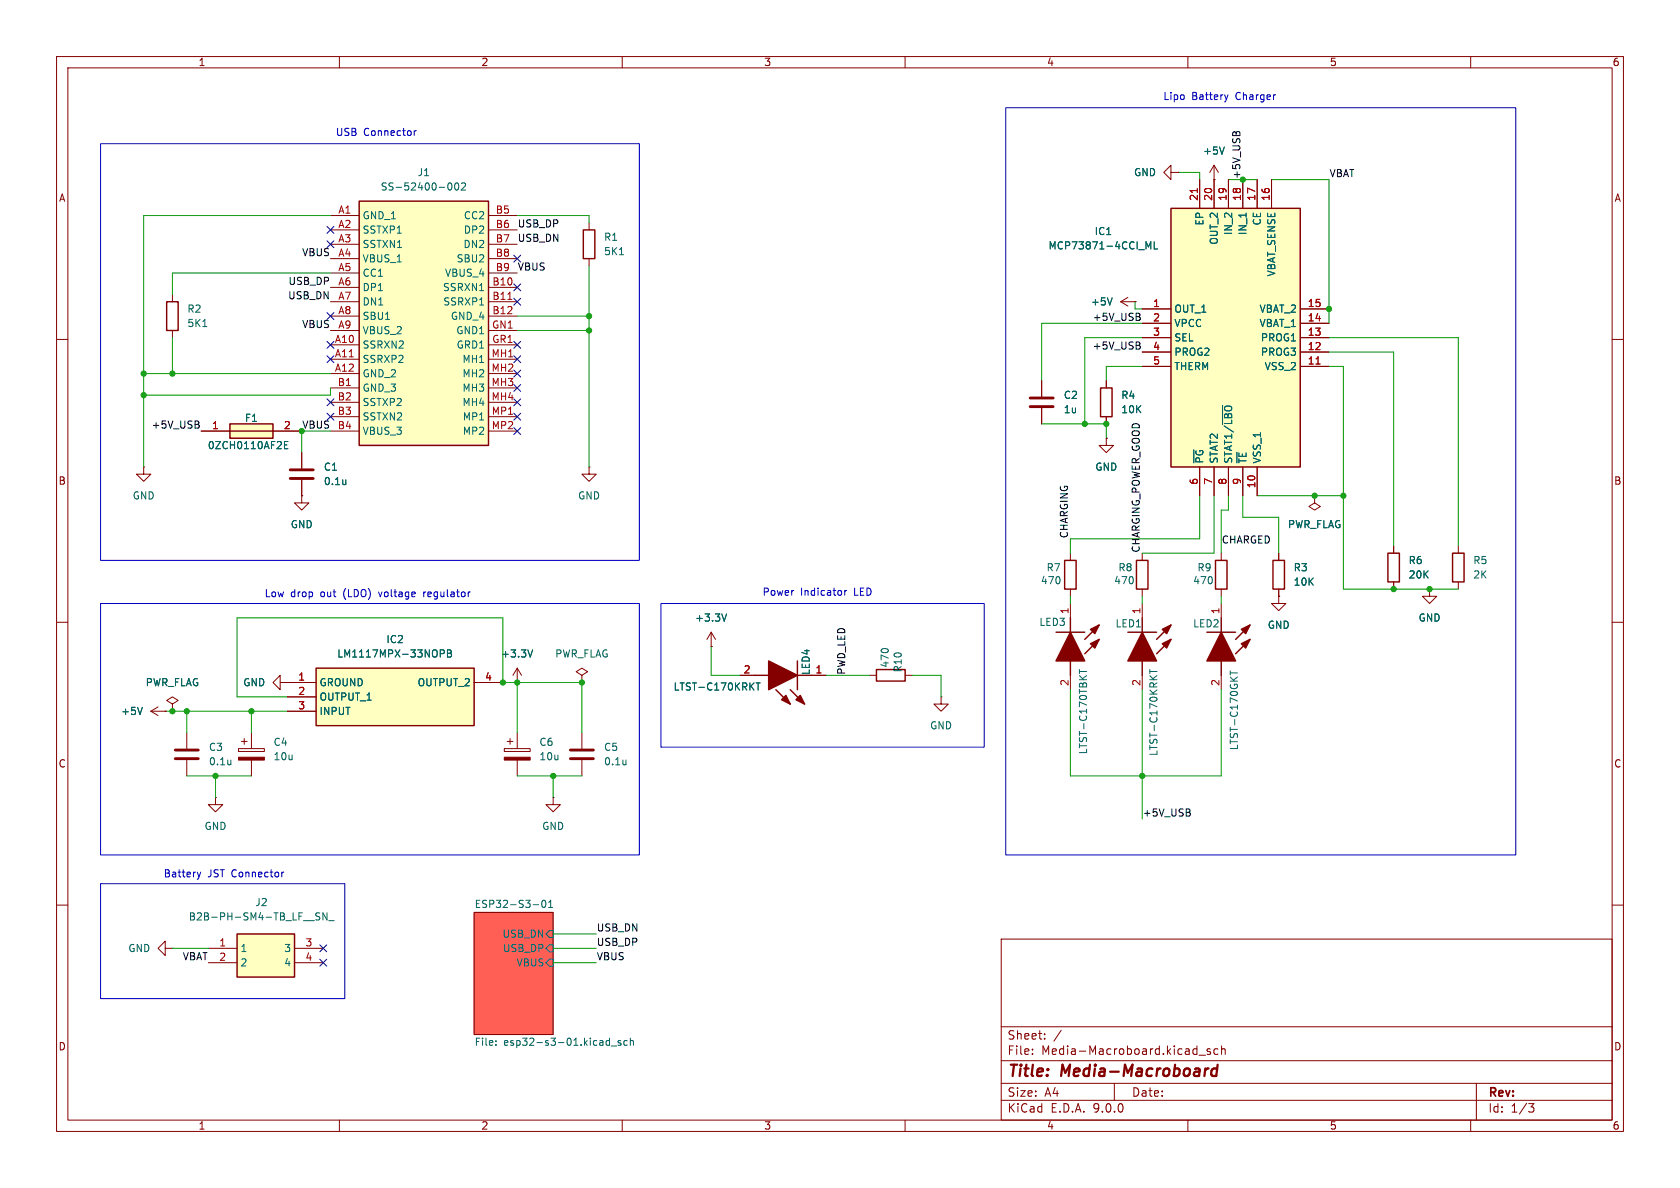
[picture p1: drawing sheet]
<svg xmlns="http://www.w3.org/2000/svg" width="297mm" height="210mm" viewBox="0 0 297 210" stroke-linecap="round" stroke-linejoin="round" font-family="sans-serif">
<g fill="none" stroke="#840000" stroke-width=".18">
<path d="M10 10h277v190h-277zM12 12h273v186h-273zM60 10v2M110 10v2M160 10v2M210 10v2M260 10v2M207 30.5v-1.3l-1.3 1.3 1.3 1.3v-1.3h1.3M208.3 30.5h.1M214.6 31.8h.1M214.6 29.2v2.6M214.6 29.2l-.7 1.3"/>
<path d="M214.6 29.2l.8 1.3M30.5 52.1v1.2M30.5 58.4v1.3M198.1 53.3l1.3 .8M198.1 53.3h2.6M199.4 52.6l-1.3 .7M200.7 53.3h.1M10 60h2M285 60h2M25.4 82.6v1.2h1.3l-1.3 1.3-1.3-1.3h1.3M25.4 82.6h.1M53.3 87.6v1.3h1.3l-1.3 1.3-1.2-1.3h1.2"/>
<path d="M53.3 87.6h.1M189.2 97.8v1.3M201.9 97.8v1.3M257.8 96.5v1.3M10 110h2M125.7 114.3h.1M125.7 111.8l-.7 1.2M125.7 111.8l.8 1.2M125.7 111.8v2.5M130.8 119.4h2.5M143.5 119.4h2.5M153.7 119.4h1.2"/>
<path d="M160 119.4h1.3M189.2 104.1v1.3M201.9 104.1v1.3M252.7 104.1v1.3h1.3l-1.3 1.3-1.2-1.3h1.2M252.7 104.1h.1M257.8 102.9v1.2M285 110h2M33 129.5v2.8M33 134.4v2.8M89.2 132.3h4.5v.5h-4.5zM89.7 131.1h1M90.2 130.6v1"/>
<path d="M91.4 129.5v2.8M91.4 134.4v2.8M166.4 123.2v1.3h1.2l-1.2 1.2-1.3-1.2h1.3M166.4 123.2h.1M97.8 141v1.2h1.3l-1.3 1.3-1.3-1.3h1.3M97.8 141h.1M10 160h2M83.8 161.3h14v21.6h-14zM177 166h108v32h-108zM285 160h2M60 198v2M110 198v2"/>
<path d="M160 198v2M177 194.5h108M177 191.5h108M177 187.5h108M177 181.5h108M182.5 186.3v.1M182.5 185.5v.1M184.7 183.6v.1M184.7 182.8v.1M187.6 182.1l-1.3 2M197 191.5v3M210 198v2"/>
<path d="M212 186.5h1.1M214 185.5l-.4-.1-.2 .2 .1 .2 .5 .2v.3h-.6M215.3 185.5l-.4-.1-.3 .3v.4l.1 .2h.6M216 185.5l.2-.1 .3 .1 .1 .9M216 184.9v1.5M260 198v2M261 191.5v6.5M270.2 195.1h1l-.5 .6 .4 .1 .1 .5-.3 .3h-.4"/>
</g>
<path d="M213.5 188.9h.2M215.2 189a.66 .66 0 0 0-1 .3l-.1 .5 .2 .3 .1 .1 .6-.1M215.3 188.2l-.3 2" fill="none" stroke="#840000" stroke-width=".4"/>
<path d="M83.8 161.3h14v21.6h-14z" fill="#ff5f55" stroke="#ff5f55" stroke-width=".18"/>
<g fill="none" stroke="#006464" stroke-width=".18">
<path d="M216.4 26l-.4 1.2M35.9 57.7h.7M196.6 52.6l-.4 1.3M128.5 108.5l-.5 1.3M40.8 134.4v.8M40.8 135.1h.1M133.7 120.7h.7M134 120.7v1.3M94.3 159.9h.9M95.9 159.3l.2-.2a.68 .68 0 0 1 .4 .7 .68 .68 0 0 1-.4 .6l-.2-.1-.1-.4zM97 159.5l.3-.4v1.3M97 160.4h.7"/>
<path d="M97.2 164.5h.6v1.2h-.6l-.7-.6zM97.2 167h.6v1.3h-.6l-.7-.7zM97.2 169.5h.6v1.3h-.6l-.7-.6zM87.7 184.7v.1M87.7 184v.1M107.6 183.9l.1 .1M107.7 183.5v1.3M107.7 184.7l-.1 .1M108.1 184.9h.9M109.7 184l-.3-.1-.1 .2v.2l.4 .1v.3h-.4M110.9 184l-.4-.1-.2 .3 .1 .5h.5M111.4 184.1l.2-.2 .3 .1 .1 .8"/>
<path d="M111.4 183.5v1.3"/>
</g>
<path d="M29.5 53.3h2v5.1h-2zM188.2 99.1h2v5h-2zM200.9 99.1h2v5h-2zM256.8 97.8h2v5.1h-2zM133.3 119.4h2.6M141 119.4h2.5M141 116.8v5.1M154.9 118.4h5.1v2h-5.1zM137.2 121.9l2.5 2.6M139.7 121.9l2.5 2.6" fill="none" stroke="#840000" stroke-width=".25"/>
<g fill="#840000" stroke="#840000" stroke-width=".25">
<path d="M135.9 116.8l5.1 2.6-5.1 2.5z"/>
<path d="M140.7 123.7l.8-.8 .7 1.6z"/>
<path d="M138.2 123.7l.7-.8 .8 1.6z"/>
</g>
<path d="M31 132.6h4.1M31 134.1h4.1" fill="none" stroke="#840000" stroke-width=".51"/>
<path d="M89.2 133.9h4.5v.5h-4.5z" fill="#840000" stroke="#840000" stroke-width=".18"/>
<path d="M55.9 118.1h27.9v10.2h-27.9z" fill="#ffffc2"/>
<g fill="none" stroke="#840000" stroke-width=".25">
<path d="M214.9 99.1h2v5h-2zM245.4 97.8h2v5.1h-2zM55.9 118.1h27.9v10.2h-27.9zM199.4 111.8h5.1M201.9 109.2v2.6M201.9 116.8v2.6M207 110.5l-2.5 2.5M207 113l-2.5 2.6M213.4 111.8h5M215.9 109.2v2.6M215.9 116.8v2.6M221 110.5l-2.6 2.5"/>
<path d="M221 113l-2.6 2.6"/>
</g>
<g fill="none" stroke="#840000" stroke-width=".18">
<path d="M215.9 97.8v1.3M246.4 96.5v1.3M91.4 118.1l-.7 1.3M91.4 118.1l.8 1.3M91.4 118.1v2.6M102.9 119.4l1-.7-1-.6-1 .6 1 .7v1.3M201.9 106.7v2.5M201.9 119.4v2.5M215.9 104.1v1.3M215.9 106.7v2.5M215.9 119.4v2.5M226.1 105.4v1.3h1.2l-1.2 1.3-1.3-1.3h1.3"/>
<path d="M226.1 105.4h.1M246.4 102.9v1.2M26.7 125.7h2.5M26.7 125.7l1.2 .8M27.9 125l-1.2 .7M29.2 125.7h.1M30.5 124.5l1-.7-1-.6-1 .6 1 .7v1.2M30.5 125.7h.1M42.2 132.3h4.5v.5h-4.5zM42.7 131.1h1M43.2 130.6v1M44.4 129.5v2.8"/>
<path d="M44.4 134.4v2.8M49.5 120.7v-1.3l-1.2 1.3 1.2 1.2v-1.2h1.3M50.8 120.7h.1M50.8 120.7h5.1M50.8 123.2h5.1M50.8 125.7h5.1M83.8 120.7h5.1M91.4 120.7h.1M102.9 120.7h.1M102.9 129.5v2.8M102.9 134.4v2.8M38.1 141v1.2h1.3l-1.3 1.3-1.3-1.3h1.3"/>
<path d="M38.1 141h.1"/>
</g>
<path d="M77.8 114.9h.5l.3 .2-.2 .4h-.6M79.1 114.9h.4l.3 .2-.3 .4 .3 .1v.3l-.2 .2h-.5zM79.1 115.5h.4M94.2 114.9l-.5 1.2M203.3 118.3v.8M203.3 118.7h1.2M217.5 118.6v.7M217.5 119h1.3M25.2 125l-.5 1.3M110.7 134.4v.8M110.7 135.1h-.1" fill="none" stroke="#006464" stroke-width=".18"/>
<path d="M42.2 133.9h4.5v.5h-4.5z" fill="#840000" stroke="#840000" stroke-width=".18"/>
<path d="M100.8 132.6h4.1M100.8 134.1h4.1" fill="none" stroke="#840000" stroke-width=".51"/>
<g fill="#840000" stroke="#840000" stroke-width=".25">
<path d="M215.9 111.8l2.5 5h-5z"/>
<path d="M219.5 111.3l1.5-.8-.8 1.5z"/>
<path d="M219.5 113.8l1.5-.8-.8 1.6z"/>
<path d="M201.9 111.8l2.6 5h-5.1z"/>
<path d="M205.5 111.3l1.5-.8-.8 1.5z"/>
<path d="M205.5 113.8l1.5-.8-.8 1.6z"/>
</g>
<path d="M207 36.8h22.9v45.8h-22.9z" fill="#ffffc2"/>
<path d="M207 36.8h22.9v45.8h-22.9zM225 99.1h2.1v5h-2.1zM186.7 111.8h5.1M189.2 109.2v2.6M189.2 116.8v2.6M194.3 110.5l-2.5 2.5M194.3 113l-2.5 2.6" fill="none" stroke="#840000" stroke-width=".25"/>
<g fill="none" stroke="#840000" stroke-width=".18">
<path d="M212.1 31.8v5M214.6 31.8v5M217.2 31.8v5M219.7 31.8v5M222.2 31.8v5M224.8 31.8v5M201.9 54.6h5.1M201.9 57.2h5.1M201.9 59.7h5.1M229.9 54.6h5M229.9 57.2h5M229.9 59.7h5"/>
<path d="M201.9 62.2h5.1M201.9 64.8h5.1M229.9 62.2h5M229.9 64.8h5M53.3 80v2.8M53.3 84.8v2.8M212.1 82.6v5M214.6 82.6v5M217.2 82.6v5M219.7 82.6v5M222.2 82.6v5M226.1 97.8v1.3"/>
<path d="M232.4 87.6v1.3l1 .6-1 .7-1-.7 1-.6M232.4 87.6h.1M189.2 106.7v2.5M189.2 119.4v2.5M226.1 104.1v1.3"/>
</g>
<path d="M211.7 33.3v.7M232.7 64.4h.7" fill="none" stroke="#a90000" stroke-width=".18"/>
<path d="M202.6 42.7l.4 1 .4-1v1.3M204.1 42.7v1.3h.6M216.1 71.7v3.3M61.1 84.8v.9M61.1 85.5v.1M190.8 118.3v.8M190.8 118.7h1.3" fill="none" stroke="#006464" stroke-width=".18"/>
<path d="M51.3 83.1h4.1M51.3 84.6h4.1" fill="none" stroke="#840000" stroke-width=".51"/>
<g fill="#840000" stroke="#840000" stroke-width=".25">
<path d="M189.2 111.8l2.6 5h-5.1z"/>
<path d="M192.8 111.3l1.5-.8-.8 1.5z"/>
<path d="M192.8 113.8l1.5-.8-.8 1.6z"/>
</g>
<path d="M63.5 35.6h22.9v43.1h-22.9z" fill="#ffffc2"/>
<path d="M63.5 35.6h22.9v43.1h-22.9zM103.1 40.6h2.1v5.1h-2.1zM194.6 68.6h2v5.1h-2z" fill="none" stroke="#840000" stroke-width=".25"/>
<g fill="none" stroke="#840000" stroke-width=".18">
<path d="M58.4 38.1h5.1M86.4 38.1h5M104.1 39.4v1.2M58.4 40.6h5.1M58.4 43.2h5.1M58.4 45.7h5.1M58.4 48.3h5.1M58.4 50.8h5.1M58.4 53.3h5.1M58.4 55.9h5.1M58.4 58.4h5.1M86.4 40.6h5"/>
<path d="M86.4 43.2h5M86.4 45.7h5M86.4 48.3h5M86.4 50.8h5M86.4 53.3h5M86.4 55.9h5M86.4 58.4h5M104.1 45.7v1.3M58.4 61h5.1M58.4 63.5h5.1M58.4 66h5.1M58.4 68.6h5.1"/>
<path d="M58.4 71.1h5.1M58.4 73.7h5.1M58.4 76.2h5.1M86.4 61h5M86.4 63.5h5M86.4 66h5M86.4 68.6h5M86.4 71.1h5M86.4 73.7h5M86.4 76.2h5M184.1 67.3v2.8M184.1 72.1v2.8"/>
<path d="M195.6 77.5v1.2h1.2l-1.2 1.3-1.3-1.3h1.3M195.6 77.5h.1M195.6 67.3v1.3M195.6 73.7v1.2M104.1 82.6v1.2h1.3l-1.3 1.3-1.2-1.3h1.2M104.1 82.6h.1"/>
</g>
<path d="M89.8 52.9h.7" fill="none" stroke="#a90000" stroke-width=".18"/>
<path d="M79.3 32.4l.2-.1a.68 .68 0 0 1 .4 .7 .68 .68 0 0 1-.4 .6 .84 .84 0 0 1-.2-1.2zM80.6 32.4l.1-.1a.68 .68 0 0 1 .4 .7 .68 .68 0 0 1-.4 .6 .84 .84 0 0 1-.1-1.2zM81.6 32.5l.5-.2 .2 .4-.8 .9h.8M109.5 45h.7" fill="none" stroke="#006464" stroke-width=".18"/>
<path d="M182.1 70.4h4.1M182.1 71.9h4.1" fill="none" stroke="#840000" stroke-width=".51"/>
<path d="M40.6 74.9h7.7v2.6h-7.7z" fill="#ffffc2"/>
<path d="M40.6 74.9h7.7v2.6h-7.7zM40.6 76.2h7.7" fill="none" stroke="#840000" stroke-width=".25"/>
<path d="M35.6 76.2h5M48.3 76.2h5" fill="none" stroke="#840000" stroke-width=".18"/>
<path d="M50.3 78.7h.4M50.9 78h-.6v1.3h.6" fill="none" stroke="#006464" stroke-width=".18"/>
<path d="M41.9 165.1h10.2v7.6h-10.2z" fill="#ffffc2"/>
<path d="M41.9 165.1h10.2v7.6h-10.2z" fill="none" stroke="#840000" stroke-width=".25"/>
<g fill="none" stroke="#840000" stroke-width=".18">
<path d="M208.3 30.5h.1M212.1 31.8v5M214.6 31.8h.1M214.6 31.8v5M217.2 31.8v5M219.7 31.8v5M222.2 31.8v5M224.8 31.8v5M200.7 53.3h.1M201.9 54.6h5.1M201.9 57.2h5.1M201.9 59.7h5.1"/>
<path d="M229.9 54.6h5M229.9 57.2h5M229.9 59.7h5M35.6 76.2h5M48.3 76.2h5M184.1 67.3v2.8M184.1 72.1v2.8M195.6 77.5h.1M195.6 67.3v1.3M195.6 73.7v1.2M201.9 62.2h5.1M201.9 64.8h5.1"/>
<path d="M229.9 62.2h5M229.9 64.8h5M53.3 87.6h.1M53.3 80v2.8M53.3 84.8v2.8M212.1 82.6v5M214.6 82.6v5M217.2 82.6v5M219.7 82.6v5M222.2 82.6v5M226.1 97.8v1.3M232.4 87.6h.1"/>
<path d="M246.4 96.5v1.3M125.7 114.3h.1M130.8 119.4h2.5M143.5 119.4h2.5M226.1 105.4h.1M226.1 104.1v1.3M246.4 102.9v1.2M252.7 104.1h.1M29.2 125.7h.1M30.5 125.7h.1M50.8 120.7h.1M50.8 120.7h5.1"/>
<path d="M50.8 123.2h5.1M50.8 125.7h5.1M83.8 120.7h5.1M91.4 120.7h.1M29.2 167.6v-1.2l-1.3 1.2 1.3 1.3v-1.3h1.3M30.5 167.6h.1M36.8 167.6h5.1M36.8 170.2h5.1M52.1 167.6h5M52.1 170.2h5"/>
</g>
<g fill="none" stroke="#006464" stroke-width=".18">
<path d="M216.4 26l-.4 1.2M196.6 52.6l-.4 1.3M202.6 42.7l.4 1 .4-1v1.3M204.1 42.7v1.3h.6M50.3 78.7h.4M50.9 78h-.6v1.3h.6M216.1 71.7v3.3M61.1 84.8v.9M61.1 85.5v.1M77.8 114.9h.5l.3 .2-.2 .4h-.6M79.1 114.9h.4l.3 .2-.3 .4 .3 .1v.3l-.2 .2h-.5zM79.1 115.5h.4"/>
<path d="M94.2 114.9l-.5 1.2M128.5 108.5l-.5 1.3M25.2 125l-.5 1.3M133.7 120.7h.7M134 120.7v1.3M56.5 161.4h-.4l-.2 .1v.3l.5 .3 .1 .3-.2 .2h-.5M57.8 161.4v1.2l-.7-1.2v1.2M58.1 162.8h1"/>
</g>
<path d="M218 23.4l.2-.1 .3 .1M219.2 23.5l-.1-.2-.3-.1-.3 .3M201.3 56l.3 .2-.1 .3-.2 .1M201.4 55.4l.1 .2-.1 .3M34.9 75l.3 .3v.3l-.2 .1M35 74.5l.2 .2-.2 .3M201.3 61.1l.3 .2-.1 .3-.2 .1M201.4 60.5l.1 .2-.1 .3M210.1 143.6l.3 .2v.3l-.2 .2M210.3 143.1l.1 .1-.1 .3" fill="none" stroke="#0f0f0f" stroke-width=".18"/>
<g fill="none" stroke="#009600" stroke-width=".18">
<path d="M58.4 38.1h-33v44.5M91.4 38.1h12.7v1.3M208.3 30.5h3.8v1.3M217.2 31.8h5M224.8 31.8h10.1v25.4M30.5 59.7v6.3M58.4 48.3h-27.9v3.8M91.4 55.9h12.7M91.4 58.4h12.7M104.1 47v35.6M200.7 53.3v1.3h1.2M201.9 57.2h-17.8v10.1"/>
<path d="M201.9 59.7h-10.1v15.2M234.9 59.7h22.9v36.8M25.4 66h33M58.4 68.6v1.3h-33M58.4 76.2h-5.1v3.8M184.1 74.9h11.5v2.6M201.9 64.8h-6.3v2.5M234.9 62.2h11.5v34.3M234.9 64.8h2.6v39.3h20.3M212.1 87.6v7.7h-22.9v2.5M214.6 87.6v10.2h-12.7M217.2 87.6v2.6h-1.3v7.6"/>
<path d="M219.7 87.6v3.8h6.4v6.4M222.2 87.6h15.3M125.7 114.3v5.1h5.1M146 119.4h7.7M161.3 119.4h5.1v3.8M189.2 105.4v1.3M201.9 105.4v1.3M215.9 105.4v1.3M29.2 125.7h21.6M33 137.2h11.4M33 125.7v3.8M38.1 137.2v3.8"/>
<path d="M44.4 125.7v3.8M50.8 123.2h-8.9v-14h47v11.5h14v8.8M91.4 137.2h11.5M91.4 120.7v8.8M97.8 137.2v3.8M189.2 121.9v15.3h26.7v-15.3M201.9 121.9v22.9M30.5 167.6h6.3M97.8 167.6h7.6M97.8 170.2h7.6M97.8 165.1h7.6"/>
</g>
<g fill="none" stroke="#000084" stroke-width=".18">
<path d="M57.8 42.6l1.2 1.2M57.8 55.3l1.2 1.2M57.8 40l1.2 1.2M59 42.6l-1.2 1.2M59 55.3l-1.2 1.2M59 40l-1.2 1.2M90.8 45.1l1.2 1.2M90.8 52.7l1.2 1.2M90.8 50.2l1.2 1.2M92 45.1l-1.2 1.2M92 52.7l-1.2 1.2M92 50.2l-1.2 1.2"/>
<path d="M57.8 60.4l1.2 1.2M57.8 62.9l1.2 1.2M57.8 73.1l1.2 1.2M57.8 70.5l1.2 1.2M59 60.4l-1.2 1.2M59 62.9l-1.2 1.2M59 73.1l-1.2 1.2M59 70.5l-1.2 1.2M90.8 60.4l1.2 1.2M90.8 65.4l1.2 1.2M90.8 73.1l1.2 1.2M90.8 70.5l1.2 1.2"/>
<path d="M90.8 75.6l1.2 1.2M90.8 68l1.2 1.2M90.8 62.9l1.2 1.2M92 60.4l-1.2 1.2M92 65.4l-1.2 1.2M92 73.1l-1.2 1.2M92 70.5l-1.2 1.2M92 75.6l-1.2 1.2M92 68l-1.2 1.2M92 62.9l-1.2 1.2M56.5 167l1.3 1.2M56.5 169.6l1.3 1.2"/>
<path d="M57.8 167l-1.3 1.2M57.8 169.6l-1.3 1.2"/>
</g>
<g fill="none" stroke="#0000c2" stroke-width=".18">
<path d="M177.8 19.1h90.2v132h-90.2zM217.1 16.8l-.3 .8M17.8 25.4h95.2v73.7h-95.2zM73.2 23.1v.9M73.6 23.1l-.4 .2M17.8 106.7h95.2v44.4h-95.2zM74.9 104.6v.9M75.2 104.6l-.3 .3M83 104.6h.1M116.8 106.7h57.2v25.4h-57.2zM149.3 104.4v.8M149.7 104.4l-.4 .2"/>
<path d="M17.8 156.2h43.2v20.3h-43.2zM34.9 154.2l.3 .8M35.2 155l-.2 .4M35.5 154.2l-.3 .8M50.2 154.2l-.4 .2"/>
</g>
<path d="M211.7 33.3v.7M232.7 64.4h.7" fill="none" stroke="#a90000" stroke-width=".18"/>
<g fill="#009600" stroke="#009600" stroke-width=".18">
<circle cx="30.5" cy="125.7" r=".46"/>
<circle cx="44.4" cy="125.7" r=".46"/>
<circle cx="38.1" cy="137.2" r=".46"/>
<circle cx="33" cy="125.7" r=".46"/>
<circle cx="104.1" cy="55.9" r=".46"/>
<circle cx="104.1" cy="58.4" r=".46"/>
<circle cx="201.9" cy="137.2" r=".46"/>
<circle cx="195.6" cy="74.9" r=".46"/>
<circle cx="191.8" cy="74.9" r=".46"/>
<circle cx="232.4" cy="87.6" r=".46"/>
<circle cx="237.5" cy="87.6" r=".46"/>
<circle cx="234.9" cy="54.6" r=".46"/>
<circle cx="246.4" cy="104.1" r=".46"/>
<circle cx="252.7" cy="104.1" r=".46"/>
<circle cx="25.4" cy="69.9" r=".46"/>
<circle cx="53.3" cy="76.2" r=".46"/>
<circle cx="25.4" cy="66" r=".46"/>
<circle cx="30.5" cy="66" r=".46"/>
<circle cx="97.8" cy="137.2" r=".46"/>
<circle cx="102.9" cy="120.7" r=".46"/>
<circle cx="91.4" cy="120.7" r=".46"/>
<circle cx="88.9" cy="120.7" r=".46"/>
</g>
<g font-size="2.8" fill="#840000">
<text x="178" y="190.9">Title:</text>
<text x="187.7" y="190.9">Media-Macroboard</text>
</g>
<g font-size="2.1" fill="#840000">
<text x="178" y="184">Sheet:</text>
<text x="178" y="186.7">File:</text>
<text x="184.1" y="186.7">Media-Macroboard.kicad_sch</text>
<text x="178" y="196.9">KiCad</text>
<text x="178" y="194.1">Size:</text>
<text x="184.7" y="194.1">A4</text>
<text x="185.7" y="196.9">E.D.A.</text>
<text x="193.3" y="196.9">9.0.0</text>
<text x="200" y="194.1">Date:</text>
<text x="263" y="194.3">Rev:</text>
<text x="263" y="196.9">Id:</text>
<text x="267.1" y="196.9">1/3</text>
</g>
<g font-size="1.8" fill="#840000">
<text x="35" y="11.9">1</text>
<text x="85" y="11.9">2</text>
<text x="135" y="11.9">3</text>
<text x="185" y="11.9">4</text>
<text x="235" y="11.9">5</text>
<text x="285" y="11.9">6</text>
<text x="10.3" y="35.9">A</text>
<text x="285.3" y="35.9">A</text>
<text x="10.3" y="85.9">B</text>
<text x="285.3" y="85.9">B</text>
<text x="10.3" y="135.9">C</text>
<text x="285.3" y="135.9">C</text>
<text x="10.3" y="185.9">D</text>
<text x="285.3" y="185.9">D</text>
<text x="35" y="199.9">1</text>
<text x="85" y="199.9">2</text>
<text x="135" y="199.9">3</text>
<text x="185" y="199.9">4</text>
<text x="235" y="199.9">5</text>
<text x="285" y="199.9">6</text>
</g>
<g font-size="1.8" fill="#0000c2">
<text x="205.6" y="17.9">Lipo</text>
<text x="210.7" y="17.9">Battery</text>
<text x="218.6" y="17.9">Charger</text>
<text x="59.3" y="24.2">USB</text>
<text x="64.3" y="24.2">Connector</text>
<text x="46.7" y="105.8">Low</text>
<text x="51.4" y="105.8">drop</text>
<text x="56.8" y="105.8">out</text>
<text x="61" y="105.8">(LDO)</text>
<text x="67.5" y="105.8">voltage</text>
<text x="75.5" y="105.8">regulator</text>
<text x="134.7" y="105.5">Power</text>
<text x="141.5" y="105.5">Indicator</text>
<text x="151.1" y="105.5">LED</text>
<text x="28.8" y="155.3">Battery</text>
<text x="36.7" y="155.3">JST Connector</text>
</g>
<g font-size="1.8" fill="#006464">
<text x="212.6" y="27.5">+5V</text>
<text x="67.2" y="33.9">SS-52400-002</text>
<text x="73.7" y="31.3">J1</text>
<text x="200.4" y="31.3">GND</text>
<text x="64" y="39">GND_1</text>
<text x="64" y="41.5">SSTXP1</text>
<text x="81.9" y="39">CC2</text>
<text x="81.9" y="41.5">DP2</text>
<text x="193.4" y="41.8">IC1</text>
<text x="213" y="40" transform="rotate(-90 213 40)">EP</text>
<text x="218" y="41.7" transform="rotate(-90 218 41.7)">IN_2</text>
<text x="220.6" y="41.7" transform="rotate(-90 220.6 41.7)">IN_1</text>
<text x="223.1" y="40" transform="rotate(-90 223.1 40)">CE</text>
<text x="64" y="44">SSTXN1</text>
<text x="64" y="46.6">VBUS_1</text>
<text x="80.6" y="46.6">SBU2</text>
<text x="81.8" y="44">DN2</text>
<text x="106.7" y="42.8">R1</text>
<text x="106.7" y="45.3">5K1</text>
<text x="185.3" y="44.3">MCP73871-4CCI_ML</text>
<text x="215.5" y="43.3" transform="rotate(-90 215.5 43.3)">OUT_2</text>
<text x="64" y="49.1">CC1</text>
<text x="64" y="51.7">DP1</text>
<text x="78.2" y="51.7">SSRXN1</text>
<text x="78.6" y="49.1">VBUS_4</text>
<text x="225.7" y="49" transform="rotate(-90 225.7 49)">VBAT_SENSE</text>
<text x="33" y="55.5">R2</text>
<text x="33" y="58">5K1</text>
<text x="64" y="54.2">DN1</text>
<text x="64" y="56.7">SBU1</text>
<text x="64" y="59.3">VBUS_2</text>
<text x="78.3" y="54.2">SSRXP1</text>
<text x="79.6" y="56.7">GND_4</text>
<text x="80.6" y="59.3">GND1</text>
<text x="192.8" y="54.2">+5V</text>
<text x="207.5" y="55.5">OUT_1</text>
<text x="207.5" y="58">VPCC</text>
<text x="222.6" y="55.5">VBAT_2</text>
<text x="222.6" y="58">VBAT_1</text>
<text x="64" y="61.8">SSRXN2</text>
<text x="64" y="64.4">SSRXP2</text>
<text x="80.6" y="61.8">GRD1</text>
<text x="81.7" y="64.4">MH1</text>
<text x="207.5" y="60.6">SEL</text>
<text x="207.5" y="63.1">PROG2</text>
<text x="207.5" y="65.6">THERM</text>
<text x="222.8" y="60.6">PROG1</text>
<text x="222.8" y="63.1">PROG3</text>
<text x="223.5" y="65.6">VSS_2</text>
<text x="64" y="66.9">GND_2</text>
<text x="64" y="69.4">GND_3</text>
<text x="64" y="72">SSTXP2</text>
<text x="81.7" y="66.9">MH2</text>
<text x="81.7" y="69.4">MH3</text>
<text x="81.7" y="72">MH4</text>
<text x="188" y="70.7">C2</text>
<text x="198.1" y="70.7">R4</text>
<text x="43.2" y="74.8">F1</text>
<text x="64" y="74.5">SSTXN2</text>
<text x="64" y="77.1">VBUS_3</text>
<text x="81.7" y="74.5">MP1</text>
<text x="81.7" y="77.1">MP2</text>
<text x="188" y="73.3">1u</text>
<text x="198.1" y="73.3">10K</text>
<text x="36.6" y="79.6">0ZCH0110AF2E</text>
<text x="57.2" y="83.4">C1</text>
<text x="193.5" y="83.4">GND</text>
<text x="213" y="82" transform="rotate(-90 213 82)">~{PG}</text>
<text x="215.5" y="82" transform="rotate(-90 215.5 82)">STAT2</text>
<text x="218" y="82" transform="rotate(-90 218 82)">STAT1/~{LBO}</text>
<text x="220.6" y="82" transform="rotate(-90 220.6 82)">~{TE}</text>
<text x="223.1" y="82" transform="rotate(-90 223.1 82)">VSS_1</text>
<text x="23.4" y="88.5">GND</text>
<text x="57.2" y="86">0.1u</text>
<text x="102.1" y="88.5">GND</text>
<text x="51.3" y="93.6">GND</text>
<text x="227.6" y="93.6">PWR_FLAG</text>
<text x="184.9" y="101.2">R7</text>
<text x="197.6" y="101.2">R8</text>
<text x="211.6" y="101.2">R9</text>
<text x="228.6" y="101.2">R3</text>
<text x="248.9" y="99.9">R6</text>
<text x="260.4" y="99.9">R5</text>
<text x="183.9" y="103.5">470</text>
<text x="196.9" y="103.5">470</text>
<text x="210.8" y="103.5">470</text>
<text x="228.6" y="103.7">10K</text>
<text x="248.9" y="102.5">20K</text>
<text x="260.4" y="102.5">2K</text>
<text x="68.2" y="113.9">IC2</text>
<text x="122.8" y="110.1">+3.3V</text>
<text x="183.7" y="110.8">LED3</text>
<text x="197.1" y="111.1">LED1</text>
<text x="210.8" y="111.1">LED2</text>
<text x="224" y="111.4">GND</text>
<text x="250.7" y="110.1">GND</text>
<text x="59.5" y="116.4">LM1117MPX-33NOPB</text>
<text x="88.5" y="116.4">+3.3V</text>
<text x="98.1" y="116.4">PWR_FLAG</text>
<text x="143.4" y="119.4" transform="rotate(-90 143.4 119.4)">LED4</text>
<text x="157.3" y="118.1" transform="rotate(-90 157.3 118.1)">470</text>
<text x="159.6" y="119" transform="rotate(-90 159.6 119)">R10</text>
<text x="25.7" y="121.5">PWR_FLAG</text>
<text x="42.9" y="121.5">GND</text>
<text x="56.4" y="121.5">GROUND</text>
<text x="56.4" y="124.1">OUTPUT_1</text>
<text x="73.7" y="121.5">OUTPUT_2</text>
<text x="119" y="122.3">LTST-C170KRKT</text>
<text x="21.3" y="126.6">+5V</text>
<text x="56.4" y="126.6">INPUT</text>
<text x="164.3" y="129.1">GND</text>
<text x="36.8" y="132.9">C3</text>
<text x="36.8" y="135.5">0.1u</text>
<text x="48.3" y="132.1">C4</text>
<text x="48.3" y="134.6">10u</text>
<text x="95.3" y="132.1">C6</text>
<text x="95.3" y="134.6">10u</text>
<text x="106.7" y="132.9">C5</text>
<text x="106.7" y="135.5">0.1u</text>
<text x="192.4" y="133.4" transform="rotate(-90 192.4 133.4)">LTST-C170TBKT</text>
<text x="204.8" y="133.7" transform="rotate(-90 204.8 133.7)">LTST-C170KRKT</text>
<text x="219" y="132.7" transform="rotate(-90 219 132.7)">LTST-C170GKT</text>
<text x="36.1" y="146.9">GND</text>
<text x="95.8" y="146.9">GND</text>
<text x="45" y="160.4">J2</text>
<text x="83.8" y="160.6">ESP32-S3-01</text>
<text x="33.3" y="162.9">B2B-PH-SM4-TB_LF__SN_</text>
<text x="88.7" y="166">USB_DN</text>
<text x="22.6" y="168.5">GND</text>
<text x="42.4" y="168.5">1</text>
<text x="42.4" y="171">2</text>
<text x="50.1" y="168.5">3</text>
<text x="50.1" y="171">4</text>
<text x="88.8" y="168.5">USB_DP</text>
<text x="91.2" y="171">VBUS</text>
<text x="83.8" y="185.2">File:</text>
<text x="89" y="185.2">esp32-s3-01.kicad_sch</text>
</g>
<g font-size="1.8" fill="#a90000">
<text x="211.8" y="35.6" transform="rotate(-90 211.8 35.6)">21</text>
<text x="214.4" y="35.6" transform="rotate(-90 214.4 35.6)">20</text>
<text x="216.9" y="35.6" transform="rotate(-90 216.9 35.6)">19</text>
<text x="219.5" y="35.6" transform="rotate(-90 219.5 35.6)">18</text>
<text x="222" y="35.6" transform="rotate(-90 222 35.6)">17</text>
<text x="224.5" y="35.6" transform="rotate(-90 224.5 35.6)">16</text>
<text x="59.7" y="37.8">A1</text>
<text x="59.7" y="40.4">A2</text>
<text x="87.6" y="37.8">B5</text>
<text x="87.6" y="40.4">B6</text>
<text x="59.7" y="42.9">A3</text>
<text x="59.7" y="45.5">A4</text>
<text x="87.6" y="42.9">B7</text>
<text x="87.6" y="45.5">B8</text>
<text x="59.7" y="48">A5</text>
<text x="59.7" y="50.5">A6</text>
<text x="59.7" y="53.1">A7</text>
<text x="87" y="50.5">B10</text>
<text x="87" y="53.1">B11</text>
<text x="87.6" y="48">B9</text>
<text x="59.7" y="55.6">A8</text>
<text x="59.7" y="58.2">A9</text>
<text x="86.9" y="58.2">GN1</text>
<text x="87" y="55.6">B12</text>
<text x="203.8" y="54.4">1</text>
<text x="203.8" y="56.9">2</text>
<text x="203.8" y="59.4">3</text>
<text x="231.1" y="54.4">15</text>
<text x="231.1" y="56.9">14</text>
<text x="231.1" y="59.4">13</text>
<text x="59.1" y="60.7">A10</text>
<text x="59.1" y="63.2">A11</text>
<text x="59.1" y="65.8">A12</text>
<text x="86.8" y="63.2">MH1</text>
<text x="86.8" y="65.8">MH2</text>
<text x="86.9" y="60.7">GR1</text>
<text x="203.8" y="62">4</text>
<text x="203.8" y="64.5">5</text>
<text x="231.1" y="62">12</text>
<text x="231.1" y="64.5">11</text>
<text x="59.6" y="68.3">B1</text>
<text x="59.6" y="70.9">B2</text>
<text x="86.8" y="68.3">MH3</text>
<text x="86.8" y="70.9">MH4</text>
<text x="37.4" y="75.9">1</text>
<text x="50.1" y="75.9">2</text>
<text x="59.6" y="73.4">B3</text>
<text x="59.6" y="75.9">B4</text>
<text x="86.8" y="73.4">MP1</text>
<text x="86.8" y="75.9">MP2</text>
<text x="211.8" y="85.8" transform="rotate(-90 211.8 85.8)">6</text>
<text x="214.4" y="85.8" transform="rotate(-90 214.4 85.8)">7</text>
<text x="216.9" y="85.8" transform="rotate(-90 216.9 85.8)">8</text>
<text x="219.5" y="85.8" transform="rotate(-90 219.5 85.8)">9</text>
<text x="222" y="86.4" transform="rotate(-90 222 86.4)">10</text>
<text x="189" y="108.7" transform="rotate(-90 189 108.7)">1</text>
<text x="201.7" y="108.7" transform="rotate(-90 201.7 108.7)">1</text>
<text x="215.6" y="108.7" transform="rotate(-90 215.6 108.7)">1</text>
<text x="131.4" y="119.1">2</text>
<text x="144.1" y="119.1">1</text>
<text x="52.6" y="120.4">1</text>
<text x="52.6" y="122.9">2</text>
<text x="52.6" y="125.5">3</text>
<text x="85.7" y="120.4">4</text>
<text x="189" y="121.4" transform="rotate(-90 189 121.4)">2</text>
<text x="201.7" y="121.4" transform="rotate(-90 201.7 121.4)">2</text>
<text x="215.6" y="121.4" transform="rotate(-90 215.6 121.4)">2</text>
<text x="38.7" y="167.4">1</text>
<text x="53.9" y="167.4">3</text>
<text x="38.7" y="169.9">2</text>
<text x="53.9" y="169.9">4</text>
</g>
<text font-size="1.8" fill="#009600" x="219.4" y="31.8" transform="rotate(-90 219.4 31.8)">+5V_USB</text>
<g font-size="1.8" fill="#0f0f0f">
<text x="234.9" y="31.4">VBAT</text>
<text x="91.4" y="40.3">USB_DP</text>
<text x="53.3" y="45.4">VBUS</text>
<text x="91.4" y="47.9">VBUS</text>
<text x="91.4" y="42.8">USB_DN</text>
<text x="50.8" y="53">USB_DN</text>
<text x="50.9" y="50.5">USB_DP</text>
<text x="53.3" y="58.1">VBUS</text>
<text x="193.1" y="56.8">+5V_USB</text>
<text x="193.1" y="61.9">+5V_USB</text>
<text x="26.7" y="75.9">+5V_USB</text>
<text x="53.3" y="75.9">VBUS</text>
<text x="188.9" y="95.3" transform="rotate(-90 188.9 95.3)">CHARGING</text>
<text x="201.6" y="97.8" transform="rotate(-90 201.6 97.8)">CHARGING_POWER_GOOD</text>
<text x="215.9" y="96.2">CHARGED</text>
<text x="149.5" y="119.4" transform="rotate(-90 149.5 119.4)">PWD_LED</text>
<text x="201.9" y="144.4">+5V_USB</text>
<text x="105.4" y="164.8">USB_DN</text>
<text x="105.4" y="167.3">USB_DP</text>
<text x="32.2" y="169.8">VBAT</text>
<text x="105.4" y="169.8">VBUS</text>
</g>
</svg>
